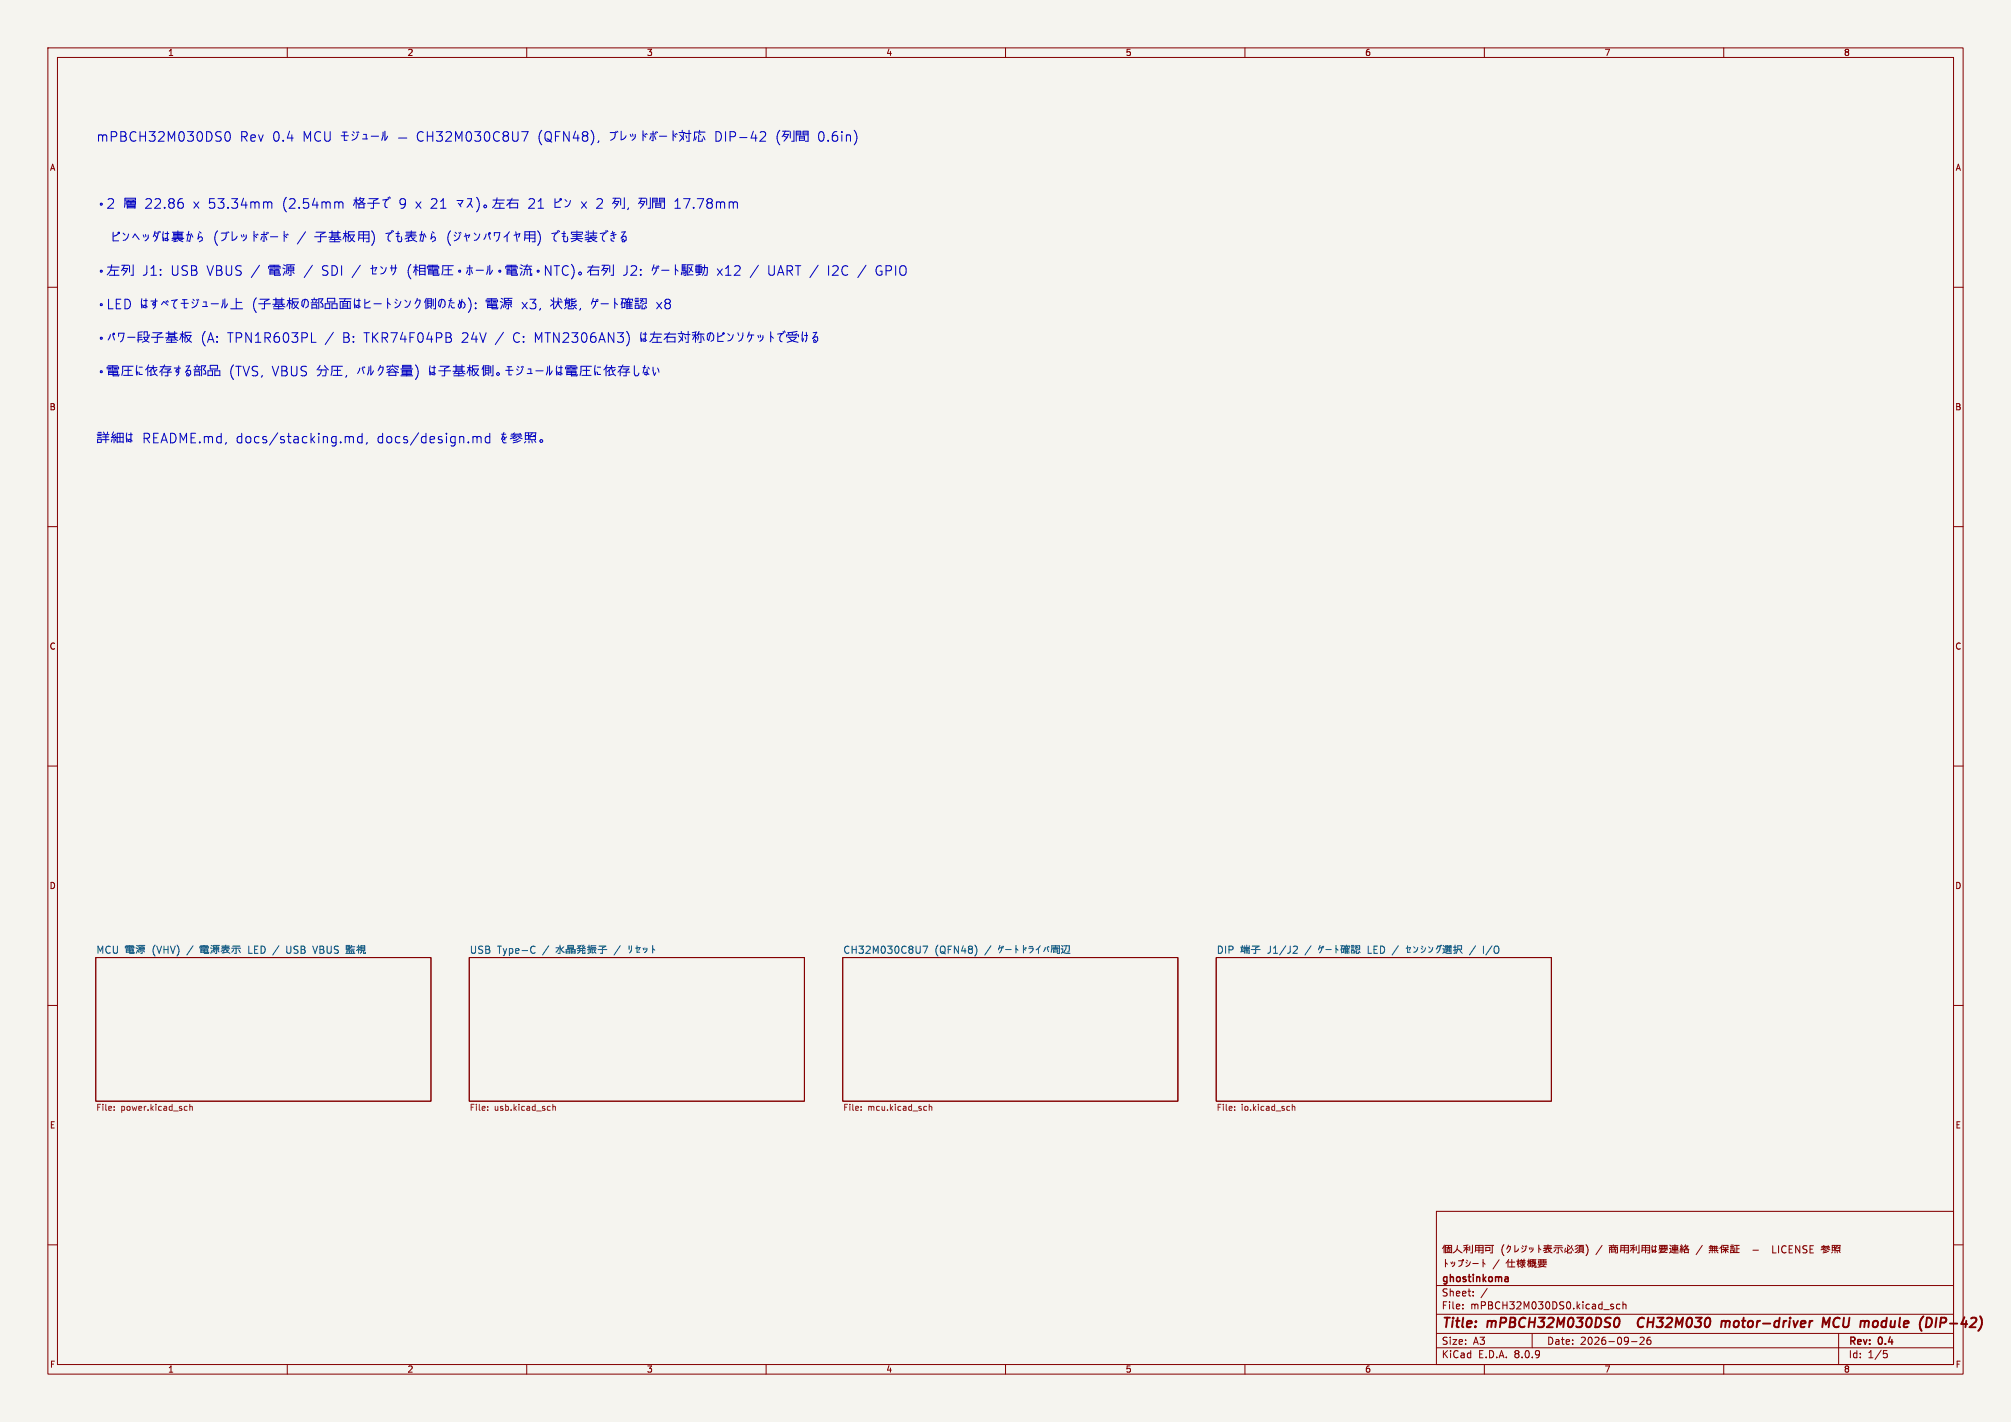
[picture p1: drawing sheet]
<svg xmlns="http://www.w3.org/2000/svg" width="420mm" height="297mm" viewBox="0 0 420 297" stroke-linecap="round" stroke-linejoin="round" font-family="sans-serif">
<path d="M0 0h420v297h-420z" fill="#f5f4ef" stroke="#f5f4ef" stroke-width=".21"/>
<g fill="none" stroke="#840000" stroke-width=".21">
<path d="M10 10h400v277h-400zM12 12h396v273h-396zM60 10v2M110 10v2M160 10v2M210 10v2M260 10v2M310 10v2M360 10v2M10 60h2M408 60h2M10 110h2"/>
<path d="M408 110h2M10 160h2M408 160h2M10 210h2M20 200h70v30h-70zM98 200h70v30h-70zM176 200h70v30h-70zM254 200h70v30h-70zM408 210h2M300 253h108v32h-108zM314.1 260a1.72 1.72 0 0 0 0 2.3M323.3 260l-.1 .8-.9 .5"/>
<path d="M331.2 260a1.72 1.72 0 0 1 0 2.3M336.9 260v.3M349.8 260v1.5M351.2 260l-.2 .4M352 260l-.4 .5M10 260h2M300 278.5h108M300 274.5h108M300 268.5h108M301.6 260.3v1.4M301.7 260l-.5 .8M301.9 261.7v-1.6h1.3v1.6"/>
<path d="M301.9 261.6h1.3M302.1 260.5h.8M302.2 260.8h.6v.5h-.6zM302.5 260.3v.5M304.3 260.9l-.3 .4-.6 .4M304.3 260.9l1.1 .8M304.4 260.1l-.1 .8M305.5 273.2v.2M305.5 272.5v.1M305.7 260.6h1M306.2 260.6l-.5 .7M306.3 260.1v1.6"/>
<path d="M306.3 260.8l.4 .3M306.6 260l-.9 .2M306.9 260.3v.9M307.5 260v1.7h-.3M307.7 270.5v.2M307.7 269.8v.1M308.1 261.5l.1-1.4h1.5v1.6h-.4M308.2 260.6h1.5M308.2 261.1h1.5M308.9 260.1v1.6M310.1 260.1h1.8M310.3 261.2h.9v-.7h-.9v.8"/>
<path d="M310.6 269.1l-1.3 1.9M311.7 260.1v1.6h-.5M315 260l-.3 .9M315 260.3h.4v.3l-.2 .6-.4 .4M316.4 260.1v1.4l.5-.2 .3-.5M317.8 260.6l.2 .2M317.9 260.2l.3 .2M318.5 260.3l.2 .1M318.7 260.5a1.14 1.14 0 0 1-.9 1M318.7 260.2l.2 .1M319.4 260.6l.1 .4M319.7 260.5l.1 .4"/>
<path d="M320 278.5v3M320.2 260.6a.77 .77 0 0 1-.5 .9M321.4 260v1.6M321.4 260.7l.4 .3M322.4 260.8h1.7M322.4 260.2h1.6M322.5 260.5h1.4M322.9 261v.6M323.2 260.7l.2 .5 .8 .5M323.4 261.5l-.9 .1M323.9 261l-.4 .2M324.5 260.6h1.9"/>
<path d="M324.7 260.2h1.5M324.9 260.9l-.4 .6M325.4 260.6v1.1h-.3M325.9 261l.4 .5M326.9 260.7l-.1 .6M327.4 260.5v1.2h.7M327.4 260l.4 .4M328.2 261.3v.4M328.3 260.7l.3 .6M328.3 260.1l-.1 .4-.8 .8-.7 .2M329.4 260l-.5 .3M329.5 260.5l-.2 .3-.4 .1"/>
<path d="M329.6 261.1l-.4 .4-.3 .1M329.7 260.1h1M329.8 260.4h.9v.9h-.9zM329.8 260.7h.9M329.8 261h.9M330 261.5l-.5 .2M330.2 260.1l-.1 .3M330.4 261.5l.4 .2M336 260.2h1.9M336.2 261.7v-1.2h1.6v1.2M336.4 260.2l.3 .3-.1 .3-.3 .2M336.6 261.5h.7"/>
<path d="M336.6 272.9l.3 .1 .1 .2-.2 .2h-.3M336.6 272.4l.3 .1M337.1 260.5l.1 .4h.4M337.4 261.7h.3M337.4 261.5v-.5h-.8v.6M337.4 260.2l-.2 .3M338.3 272.5l-.4-.1-.3 .3 .1 .6h.6M338.4 261.5l.1-1.4h1.6v1.6h-.4M338.5 260.6h1.6M338.5 261.1h1.6M338.9 272.5l.3-.1 .3 .1 .1 .9M338.9 271.9v1.5"/>
<path d="M339.2 260.1v1.6M340.5 260.6h1M341 260.6l-.6 .7M341.1 260.1v1.6M341.1 260.8l.3 .3M341.4 260l-1 .2M341.7 260.3v.9M342.3 260v1.7h-.4M342.5 279.4l.6-.1 .3 .4-1 1.1h1M342.9 261.5v-1.4h1.6v1.6h-.4M342.9 260.6h1.6M342.9 261.1h1.6"/>
<path d="M343.7 260.1v1.6M344.7 279.3l-.5 .1a1.01 1.01 0 0 0 0 1.4l.5-.2 .1-.5-.3-.2h-.4l-.2 .2M345.1 260.1v1.4l.1-.5M345.4 260.4h.5M345.7 260.1v1.4h-.3v-.3l.2-.1 .3 .3M346.4 261h1.9M346.5 260.1h1.7M346.6 260.4h1.6v.4h-1.6zM347.1 260.1v.7M347.2 260.9l-.5 .5 1.5 .2M347.7 260.1v.7M347.9 261l-.6 .5-.9 .2"/>
<path d="M348.7 260.8h.2v.6l-.2 .3M348.7 260l.3 .3M348.9 261.5l.7 .2h.9M349.2 260.2h1.2M349.2 261.3h1.3M349.3 260.5h1.1v.5h-1.1zM349.3 260.7h1.1M350.9 260.9h.6M350.9 260.3l.3 .2M350.9 261v.5M351.2 260.8v.9M351.4 260.2l-.5 .7"/>
<path d="M351.4 260.6l.1 .4M351.4 261l.1 .4M351.8 261.6h.8M351.8 261.7v-.7h.8v.7M351.9 260.3l.5 .5 .3 .2M351.9 260.3h.7M352.4 260.3l-.2 .4-.5 .3M356.9 261.2h1.9M356.9 260.7h1.9M357.2 261.5l-.3 .2M357.3 260.3h1.4M357.3 260.2v1"/>
<path d="M357.4 260.1l-.5 .4M357.6 261.4v.3M357.7 260.3v.9M358.1 260.3v.9M358.1 261.4l.1 .3M358.4 260.3v.9M358.5 261.4l.3 .3M359.5 260.3v1.4M359.7 260l-.5 .8M359.7 261h1.2M359.9 260.1h1v.5h-1zM360.4 260.6v1.1"/>
<path d="M360.4 261l-.6 .5M360.4 261.1l.5 .4M361.4 260.3h.7M361.4 261.6h.6v-.5h-.6v.6M361.4 260.8h.6M361.4 260.6h.6M361.5 260h.5M362.1 261.6h1.1M362.2 260.1h1M362.3 260.6v1M362.7 260.8h.5M362.7 260.1v1.5"/>
<path d="M366.1 261.1h1.1M370.2 260.2v1.5h.7M380.4 260.6h1.7M380.4 260.3h1.5M380.9 260.1l-.2 .2M381.1 260.5l-.4 .4-.4 .1M381.2 261.3h-.4M381.3 260.8l-.5 .2M381.4 261.5l-.7 .2M384 278.5v6.5M408 260h2M60 285v2"/>
<path d="M110 285v2M160 285v2M210 285v2M260 285v2M300 281.5h108M310 285v2M340.7 280.2h1.2M360 285v2M393.4 282.1h.7M393.5 282.7h.4l.3 .2-.2 .6-.5 .1"/>
</g>
<path d="M337.5 275.3l.4-.1a1.25 1.25 0 0 1-.3 2M343 275.2a1.07 1.07 0 0 0-.9 .8 1.07 1.07 0 0 0 .5 1.2l.5-.1M359.6 276.1l.6-.2 .2 .3M359.6 275.9l-.2 1.3M360.4 276.2l-.1 1M361.2 276a.5 .5 0 0 0-.8 .2M380.6 277.2l.2-2 .5 1.4 .9-1.4-.3 2M383.2 275.5l-.3 .8 .3 .8M391.3 277.1h.6M391.9 275.9l-.6 .2M401.7 274.9l-.1 .1M404.4 275.2l-.2 2" fill="none" stroke="#840000" stroke-width=".4"/>
<path d="M314.5 266.7h.3l.2 .2v.8M315 267.6l-.5 .1M315 267l-.5 .1" fill="none" stroke="#840000" stroke-width=".3"/>
<path d="M59.9 197.6v1.2l.1 .2M65.3 197.6l.5 1.5M111.1 197.7l.4-.1 .2 .2M111.7 199l-.2 .1-.4-.1M192.7 197.6h1l-.6 1.5M203.8 197.7l.2 .7-.2 1M270.3 197.6l.5 .1 .2 .3-1 1.1h1M294.6 197.9l-.9 .1" fill="none" stroke="#006464" stroke-width=".21"/>
<g fill="none" stroke="#725600" stroke-width=".21">
<path d="M23.8 231.8v.1M23.8 231.1v.2M38.7 231.1h.4M39.1 231.9h-.4M39.6 231.2l.5-.1 .1 .8M39.6 230.7v1.2M101.8 231.8v.1M101.8 231.1v.2M115.5 231.2l.4-.1 .1 .8M115.5 230.7v1.2M179.8 231.8v.1M179.8 231.1v.2"/>
<path d="M193.4 231.1h.1M193.5 231.9h-.1M194.1 231.2l.4-.1 .1 .8M194.1 230.7v1.2M257.8 231.8v.1M257.8 231.1v.2M269.9 231.2l.5-.1v.8M269.9 230.7v1.2"/>
</g>
<g fill="none" stroke="#0000c2" stroke-width=".21">
<path d="M47.2 27.6l.4-.1a1.25 1.25 0 0 1 0 2h-.2a1.33 1.33 0 0 1-.2-1.9zM89.2 28.4h1.2M90.4 27.5v2M91.1 27.5h1.3l-.7 .8a.54 .54 0 0 1 .7 .3v.5l-.2 .3-.8 .1-.3-.2M93.1 27.7l.3-.2 .7 .1a.54 .54 0 0 1 .1 .8l-1.1 1.1h1.2M95.1 29.5v-2l.7 1.4 .7-1.4v2M97.6 27.6l.4-.1a1.25 1.25 0 0 1 0 2h-.2a1.33 1.33 0 0 1-.2-1.9zM99.1 27.5h1.3l-.7 .8a.54 .54 0 0 1 .7 .3v.5l-.2 .3-.8 .1-.3-.2M101.4 27.6l.4-.1a1.25 1.25 0 0 1 0 2h-.2a1.33 1.33 0 0 1-.2-1.9zM104.3 27.7a.8 .8 0 0 0-1 0 .8 .8 0 0 0-.2 .9 .75 .75 0 0 0 .3 .8 .75 .75 0 0 0 .9-.1M105.4 28.4l-.3-.4 .3-.5 .6 .1 .2 .3-.4 .5M105.4 28.4l-.3 .3v.6l.3 .2 .6-.1 .2-.3v-.4l-.4-.3"/>
<path d="M105.4 28.4h.4M107.1 27.5v1.6l.3 .4 .6-.1 .2-.3v-1.6M109 27.5h1.3l-.9 2M125.1 29.4l-.2 .4M159.7 27.6a.54 .54 0 0 1 .1 .8l-1.1 1.1h1.2M162.9 27.2a2.29 2.29 0 0 0 0 3.1M163.4 27.4h1.5M163.6 28.4l.8 .3M163.7 28.1h1l-.4 .7-.6 .7M164 27.4l-.7 1.1M165.1 27.5v1.3M165.8 27.3v2.2h-.5"/>
<path d="M166.3 28.2h.9v-.8h-.9v2.1M166.3 27.8h.9M167 28.8h1M167 29.3h1M167.7 27.8h1.1M168 29.2v-.8h-1v1M168.8 28.2h-1.1v-.8h1.1v2.1h-.6M171.2 27.6l.4-.1a1.25 1.25 0 0 1 0 2h-.2a1.33 1.33 0 0 1-.2-1.9zM173 29.3v.2M174.8 27.5a.79 .79 0 0 0-1 .9v.7l.2 .3 .6 .1 .3-.2 .1-.7-.2-.2-.6-.1-.4 .3M175.8 27.5v.2M175.8 28.2v1.3"/>
<path d="M176.8 28.4a.5 .5 0 0 1 .8 0v1.1M176.8 28.2v1.3M178.4 27.2a2.29 2.29 0 0 1 0 3.1M21.1 42.4l.2 .1-.1 .3-.2-.1zM21.1 56.4l.2 .1-.1 .3-.2-.1zM22.5 55.8h2.4M22.6 41.7l.3-.2 .6 .1a.54 .54 0 0 1 .1 .8l-1.1 1.1h1.2M22.9 57.5h2M23.1 56.4h1.6M23.3 55.3l-.2 1.1-.7 1M23.9 56.4v1.1M25.4 55.4h1.5"/>
<path d="M25.6 56.4l.8 .3M25.7 56.1h1l-.4 .7-.6 .7M26 55.4l-.7 1.1M27.1 55.5v1.3M27.8 55.3v2.2h-.5M37.7 41.5h.4M37.9 42.3l.4 .3v.5l-.4 .4M55.8 42.3l.1 .1M55.9 42.4v1.1M55.9 42.4l.3-.2 .5 .1 .1 1.2M56.5 49.4h1.5M59.3 48.3v2.1"/>
<path d="M59.3 49.2l.6 .4M59.7 49l.2 .2M60 48.9l.2 .2M65.7 49.4h2.5M66 48.5h1.9l-.9 .5v1.5h-.6M68.7 49.5h2.4M68.8 48.6h2.3M68.9 50.5h2.1M69.2 50h1.4M69.3 48.2v1.3l-.4 .6M69.3 48.9h1.3M69.3 49.3h1.3"/>
<path d="M69.9 49.7v.8M70.6 48.2v1.3l.2 .4 .4 .2M70.7 42.3l.1 .1M70.8 42.4l.3-.2 .4 .1 .1 1.2M70.8 42.4v1.1M71.7 48.8h.9M72.1 48.9l-.5 1M72.2 48.2v2.3M72.2 49.2l.4 .3M72.8 49.1h1.2l-.8 1.2-.3 .2M73 49.1l.3 .8 .8 .6M74 48.4h-1.2l-.1 1.9"/>
<path d="M74.9 50.2l.1-1.8h2.1v2.1h-.6M75 49.1h2.1M75 49.7h2.1M75.9 48.4v2.1M77.6 48.2a2.29 2.29 0 0 1 0 3.1M89.2 55.7h2.4v.4M89.4 55.4h2M89.5 56.8h1.9M89.5 56.5h1.9v.7h-1.9M90.7 56h.6M90.7 56.3h.7M91.7 57.2l-.1 .3h-1.1"/>
<path d="M92.7 57.4h1.9M92.9 56.4h1.4M93.6 55.7v1.7M94.7 55.5h-2.2v1.1l-.2 .8M95.4 41.9h1.3l-.6 .8M95.7 42.4l.6 .8M95.9 56.4l.3 .1-.1 .3-.3-.1zM97.5 56h1.2M97.6 41.5h.9a2.83 2.83 0 0 1-1 1.8M97.7 56.4l-.3 .7M98.1 55.4v2l-.3-.1M98.2 42.5l.5 .8"/>
<path d="M98.4 56.4l.3 .7M99.4 56.4h1.6M99.5 41.2a2.29 2.29 0 0 1 0 3.1M100.2 48.9l-.4 .9M101.2 42.8l.4 .2-.2 .4-.3-.2zM101.5 48.9l-.4 1.1M101.9 55.6v.8l-.3 .9M102 48.9l.4 1.1M102.1 48.7l.2-.1 .1 .2-.2 .1zM102.3 55.4v1.9l.6-.9M103 41.8h2.3M103.2 49.3v-.7h1.2a1.81 1.81 0 0 1-.8 1.8"/>
<path d="M103.3 43.5h2M103.6 42.4h1.5M103.8 41.3l-.2 1.1-.7 1M104.3 56.4l.3 .1-.1 .3-.3-.1zM104.4 42.4v1.1M105.6 56.1v-.4h2.4v.4M105.8 55.4h2M105.8 56.3h.7M105.9 49.1v1.4M105.9 49.1l-.7 .4M105.9 56.8h1.9M105.9 56h.6"/>
<path d="M105.9 57.2h1.9v-.7h-1.9v.8M105.9 41.8h2.4M106.4 48.4l-.5 .7M106.5 43.4h1.6M106.5 42.4v1.1M106.5 42.3l-.7 .6M106.8 55.4v1M106.9 56.5v1h1.1l.1-.3M107 41.4l-.6 1h1.7v1.1M107.1 56h.6M107.1 56.3h.7M107.3 49.2l1.3-.4-.3 .7"/>
<path d="M107.7 48.4l.3 2M108.6 56l.5 .2M108.8 55.3l.3 .2M109.1 56.6l-.4 .9M109.3 55.6h1.8M109.4 56.3h1.5M109.5 50.2l.1-1.8h2.1v2.1h-.6M109.6 49.1h2.1M109.6 49.7h2.1M109.6 56.5l-.2 .8-.2 .2M110.1 56.4v1M110.1 55.2l-.4 1"/>
<path d="M110.5 55.9l.5 .5M110.6 48.4v2.1M110.8 56.4v1.1M111.1 57.1v.4h-.4M112.3 48.2a2.29 2.29 0 0 1 0 3.1M112.3 56.4l.3 .1-.1 .3-.3-.1zM115.1 55.5v2l-1.2-2v2M115.7 55.5h1.2M115.9 41.5v1.8h1.2M116.3 55.5v2M117 41.9l-1 .5M117.1 41.5l.1 .1-.1 .2-.1-.1z"/>
<path d="M118 41.7l.4 .4M118.7 55.7a.8 .8 0 0 0-1 0 .8 .8 0 0 0-.3 .9 .75 .75 0 0 0 .4 .8 .75 .75 0 0 0 .9-.1M119.1 41.9a1.32 1.32 0 0 1-1.1 1.3M119.3 55.2a2.29 2.29 0 0 1 0 3.1M121.1 56.8l.3 .2-.2 .4-.3-.2zM122.8 55.8h2.3M123.3 57.4h1.7M123.3 56.4v1.1M123.3 56.3l-.6 .6M123.8 55.4l-.6 1h1.8v1.1M124.7 41.7l.3-.2 .6 .1a.54 .54 0 0 1 .1 .8l-1.1 1.1h1.2M125.7 55.4h1.4"/>
<path d="M125.9 56.4l.8 .3M126 56.1h1l-.4 .7-.6 .7M126.3 55.4l-.7 1.1M127.3 55.5v1.3M128 41.4h1.4M128.1 55.3v2.2h-.5M128.2 42.4l.8 .3M128.3 42.1h.9l-.3 .7-.6 .7M128.6 41.4l-.7 1.1M129.6 41.5v1.3M130.4 41.3v2.2h-.5M131.2 43.4l-.1 .4"/>
<path d="M133.4 41.4h1.5M133.6 42.4l.8 .3M133.7 42.1h1l-.4 .7-.6 .7M134 41.4l-.7 1.1M135.1 41.5v1.3M135.8 41.3v2.2h-.5M136.3 42.2h.9v-.8h-.9v2.1M136.3 41.8h.9M137 42.8h1M137 43.3h1M137.7 41.8h1.1M138 43.2v-.8h-1v1"/>
<path d="M138.8 42.2h-1.1v-.8h1.1v2.1h-.6M141 43.5h1.1M141 42.1l.5-.6v2M142.8 41.5h1.3l-.9 2M144.9 43.3v.2M145.6 41.5h1.4l-.9 2M148 42.4l-.4-.4 .4-.5 .6 .1 .2 .3-.4 .5M148 42.4l-.4 .3 .1 .6 .3 .2 .6-.1 .2-.3v-.4l-.4-.3M148 42.4h.4M149.6 42.4a.5 .5 0 0 1 .9 0M149.6 42.2v1.3M150.5 42.4l.3-.2 .4 .1 .1 1.2"/>
<path d="M150.5 42.4v1.1M152.3 42.4a.5 .5 0 0 1 .8 0M152.3 42.2v1.3M153.1 42.4l.3-.2 .5 .1 .1 1.2M153.1 42.4v1.1M21.1 63.4l.2 .1-.1 .3-.2-.1zM22.7 62.5v2h.9M24.3 63.4h.7M25.2 62.5h-.9v2h.9M26.1 62.5a1.01 1.01 0 0 1 1.2 1 1.01 1.01 0 0 1-1.2 1zM29.6 62.4v1.9l.1-.7M30 62.8h.8"/>
<path d="M30.5 62.4v1.9l-.5-.1v-.4l.3-.1 .5 .4M31.5 62.9h1.4M32.4 63.4l-.3-.2-.2 .4 .3 .1 .2-.2M32.5 62.4v1.3l-.1 .4-.4 .4M33.7 63.6l.5-.6 .9 .7M34.7 62.9l.2 .3M35 62.8l.1 .3M36.9 62.7a.96 .96 0 0 0-.6 .8 .96 .96 0 0 0 .5 .9M37.1 62.6l-1.3 .2M37.8 63.4h1.5M38.1 62.6h1M38.5 62.6v1.7h.6"/>
<path d="M40.1 63.1l.3 .3M40.3 62.5l.3 .3M41.1 62.6l.1 .2M41.3 63a1.52 1.52 0 0 1-1.2 1.3M41.3 62.5l.2 .2M42.3 64h1M42.5 63.1h.6v.9M44.1 63.4h1.5M46.6 62.6v.8l-.3 .9M47 62.4v1.9l.5-.9M48.2 64.5h2.5M49.3 63.2h1.2"/>
<path d="M49.3 62.3v2.2M53.5 62.2a2.29 2.29 0 0 0 0 3.1M54 63.4h2.5M54.3 62.5h1.9l-1 .5v1.5h-.5M54.8 78.4l-.2 .4M56.9 76.5l.6 2 .7-2M57 63.5h2.4M57.1 62.6h2.2M57.1 64.5h2.1M57.5 64h1.4M57.6 62.9h1.3M57.6 63.3h1.3"/>
<path d="M57.6 62.2v1.3l-.5 .6M58.2 63.7v.8M58.9 62.2v1.3l.2 .4 .4 .2M58.9 76.5h.6l.3 .2 .1 .4-.4 .3a.53 .53 0 0 1 .5 .5 .53 .53 0 0 1-.4 .6h-.7zM58.9 77.4h.6M60 62.8h.9M60.4 62.9l-.5 1M60.5 62.2v2.3M60.5 63.2l.4 .3M60.9 76.5v1.6l.3 .4 .6-.1 .2-.3v-1.6M61.1 63.1h1.2l-.8 1.2-.4 .2M61.2 63.1l.4 .8 .8 .6"/>
<path d="M62.3 62.4h-1.2l-.1 1.9M63.7 62.6l-.4 1.5-.2-.3v-.7l.1-.4 .5-.2 .4 .1a1.05 1.05 0 0 1-.3 1.7M64 76.6l-.8-.1-.2 .2v.6l.8 .3 .2 .5-.4 .4-.7-.1M65 63.3h1.4M65.1 62.6h1.2M65.1 71.5h.9M65.1 64.3h1M65.1 64.5v-.9h1l.1 .9M65.2 62.8l.1 .3M65.6 62.2v.4M66.1 62.7l-.2 .5M66.5 77.3h1.6l-.1 1.2"/>
<path d="M66.9 76.3l-.7 1M67 64.1h.4l-.1-.7-.3-.2 .4-.8h-.8v2.1M67.1 77.3l-.1 .7-.7 .5M67.3 78.5h.6M67.8 76.3l.8 1M67.9 64.5v-1.1h1v1.1M67.9 64.4h1M68.4 62.3h1.5v.8h-1.5zM69.3 64.5v-1.1h1.1v1.1M69.3 64.4h1.1M69.5 78.4h1.9M69.6 69.4l-1.7 2.6"/>
<path d="M69.7 77.4h1.4M70.5 76.7v1.7M70.9 62.4h2.4M71.1 64.4h2M71.1 64.5v-1.5h2v1.5M71.5 76.5h-2.2v1.1l-.2 .8M71.6 63v1.4M71.6 63.4h1M71.6 63.9h1M72.1 62.4l-.2 .5M72.4 78.4l-.2 .4M72.6 63v1.4"/>
<path d="M74.1 62.4v1.9l.1-.7M74.5 62.8h.7M75 62.4v1.9l-.5-.1v-.4l.3-.1 .4 .4M75.1 76.9l-.4 1.1M75.6 76.9l.4 1.1M75.7 76.7l.2 .2M76 76.6l.2 .2M76.2 62.5v1.8h1.1M77.1 76.6v.8l-.3 .9M77.2 62.9l-.9 .5M77.4 76.4v1.9l.6-.9M78.1 63.4h1.5"/>
<path d="M79.4 76.3l-.4 1.1M79.4 76.7h.6v.4a1.92 1.92 0 0 1-.9 1.3M80.9 76.8v-.3h2.2v.3M81 62.3v2.1M81 63.2l.5 .4M81.2 78.4h1.5M81.2 77.6v.9M81.2 77.7h1.5v.8M81.5 76.8l-.3 .4-.3 .1M81.9 77.1l-1.1 .7M82 76.2v.3M82 77.1l.5 .4 .7 .3"/>
<path d="M82.4 76.8l.7 .5M82.5 63.1l.3 .3M82.7 62.5l.3 .3M83.7 63a1.52 1.52 0 0 1-1.2 1.3M83.7 78.5h2.5M83.7 77.1h2.5M83.9 78.2h2.1M84 77.4h1.9v.5h-1.9zM84 77.6h1.9M84.1 76.6h1.7M84.1 76.3h1.7v.6h-1.7zM84.6 62.7l.4 .4"/>
<path d="M85 77.4v1.1M85.7 62.9a1.32 1.32 0 0 1-1.1 1.3M86.8 76.2a2.29 2.29 0 0 1 0 3.1M87.1 62.7h.6v.4a1.92 1.92 0 0 1-.8 1.3M87.1 62.3l-.4 1.1M89 62.7v1.8M89.1 62.3l-.4 .9M89.3 62.9h.8M89.3 63.4h.8M89.3 62.4h.8v1.5h-.8zM89.5 64.1l-.4 .3M89.8 76.4v1.9l.1-.7"/>
<path d="M89.9 64.1l.2 .3M90.2 76.8h.8M90.5 62.5v1.4M90.7 76.4v1.9l-.5-.1v-.4l.3-.1 .5 .4M91 62.3v2.2h-.4M91.6 77.4h2.5M91.9 76.5h1.9l-.9 .5v1.5h-.6M92.3 62.6l-.4 1.5-.3-.3v-.7l.2-.4 .5-.2 .4 .1a1.05 1.05 0 0 1-.3 1.7M93.7 62.8h.7M93.8 70.4a.53 .53 0 0 1 .5 .5 .53 .53 0 0 1-.4 .6M94 69.6l.2 .3-.2 .5M94.2 63.7l.3 .6h.5"/>
<path d="M94.2 62.3l-.5 2M94.3 63.3h.6M94.6 77.5h2.5M94.7 76.6h2.3M94.8 78.5h2.1M95.1 78h1.4M95.2 77.3h1.3M95.2 76.9h1.3M95.2 76.2v1.3l-.4 .6M95.8 77.7v.8M95.9 62.7l.4 1.5M96.5 62.5l-.2 1.5-.3 .4-.3-.4v-.4l.4-.4 .4-.2 .4 .2 .2 .4v.5l-.4 .3"/>
<path d="M96.5 76.2v1.3l.2 .4 .4 .2M97.6 76.8h.9M97.8 62.2a2.29 2.29 0 0 1 0 3.1M98 76.9l-.5 1M98.1 76.2v2.3M98.1 77.2l.4 .3M98.7 77.1h1.2l-.8 1.2-.3 .2M98.9 77.1l.3 .8 .8 .6M99.3 64.3v.2M99.3 63.3v.1M99.9 76.4h-1.2l-.1 1.9M101 76.7v1.8"/>
<path d="M101.1 76.3l-.4 .9M101.3 77.4h.8M101.3 76.9h.8M101.3 76.4h.8v1.5h-.8zM101.5 78.1l-.4 .3M101.9 78.1l.2 .3M102.5 76.5v1.4M103 76.3v2.2h-.4M103.9 77.8l.4 .2-.2 .4-.4-.2zM105.6 77.4h1.5M105.9 76.6h1M106.3 76.6v1.7h.6"/>
<path d="M107.9 77.1l.3 .3M108.1 76.5l.3 .3M108.9 76.6l.2 .2M109.1 77a1.52 1.52 0 0 1-1.2 1.3M109.1 76.5l.2 .2M110.1 78h1M110.3 77.1h.6v.9M111.9 77.4h1.5M114.4 76.6v.8l-.3 .9M114.8 76.4v1.9l.5-.9M115.1 62.6l.3 .4M115.6 62.2v2.3"/>
<path d="M115.6 63.4l-.6 .5M115.8 63.1h1.6M116.3 76.4v1.9l.1-.7M116.6 62.2v.9M116.6 63.1l-.4 .9-.4 .5M116.6 63.1l.3 .9 .4 .5M116.7 76.8h.7M117 62.4l.2 .3M117.1 76.4v1.9l-.4-.1v-.4l.3-.1 .4 .4M117.9 62.7h1.2M118.1 63.4h.9M118.1 63.8v-.9h.9v.9"/>
<path d="M118.1 63.2h.9M118.1 77.1v-.4h2.4v.4M118.3 64.1l-.4 .4M118.3 77.3h.7M118.3 76.4h2M118.4 62.2l-.2 .5M118.4 78.2h1.9v-.7h-1.9v.8M118.4 77.8h1.9M118.4 77h.6M118.7 64v.5h1l.1-.2M118.7 63.8l.6 .3M118.8 62.4l.3 .3"/>
<path d="M119.2 76.4v1M119.3 77.5v1h1.2l.1-.3M119.4 62.3v.6M119.4 63.2v.6M119.5 77.3h.8M119.5 77h.7M119.9 64l.5 .5M120.1 62.4l-.8 .2M120.1 63.3l-.8 .1M120.3 63.5v.3h-1M120.3 62.7v.3h-1M121.2 64.4l-.1 .4"/>
<path d="M121.5 78.4h1.9M121.7 77.4h1.4M122.5 76.7v1.7M123.5 76.5h-2.2v1.1l-.2 .8M124.3 76.3v2l.2-.7M124.8 76.7h.6M124.8 77.7l.1 .5h.5M126.6 76.7v1.8M126.8 76.2l-.3 .7-.4 .4M126.8 76.8h1.7M127.2 77.3v1.1M127.7 76.3v.5"/>
<path d="M127.7 76.8l-.8 .8M127.7 76.8l.4 1.3 .5 .4M127.9 78.2l-.8 .2M128.5 77.2l-.6 .3M129.1 76.6h2.3M129.5 77.2v1.3M129.8 77.7h1.7M130.1 77.1h1.2l-.5 .3v1.1h-.6M130.1 76.2l-.5 1-.5 .5M131 69.3a2.35 2.35 0 0 1 0 2.9M132.5 76.4l.1 1.9 .2 .2h.3l.2-.2 .1-.4M134.3 76.8h.6"/>
<path d="M134.7 76.3l-.4 1.6M135.1 77.1v1.1h-.4v-.4l.3-.1 .5 .5M135.3 76.7l.3 .4M136.4 76.7v.7l.3 1 .3-.6M137.3 76.9l.3 .8M72.1 91.4a.5 .5 0 0 1 .9 0M73 91.4l.2-.2 .5 .1 .1 1.2M73 91.4v1.1M75.6 91.3l-.5-.1-.4 .3v.6l.2 .3h.7M75.6 90.5v2M76.7 92.4l-.2 .4M98.9 91.3l.4-.1 .3 .2"/>
<path d="M99.6 91.4l.3-.2 .5 .1 .1 1.2M99.6 91.4v1.1M102.3 90.5v2M102.3 91.3l-.6-.1-.4 .3v.6l.2 .3h.8M104.8 90.7h.8M105.2 90.3l-.4 1.4 .3-.5 .2 .2 .1 .5M105.8 91.3l-.8 .6v.3l.2 .3h.5M106.7 91.1h2.3M106.8 90.7h2M107.4 90.4l-.3 .3M107.6 90.9l-.5 .5-.5 .2M107.9 91.4l-.7 .2"/>
<path d="M108.2 91.1l.4 .3 .5 .2M108.3 91.6l-.5 .3-.6 .1M108.6 90.5l.3 .4M108.7 92l-1.6 .5M109.7 91h.7M109.7 91.7h.7v-1.3h-.7v1.4M109.8 92.2l-.3 .3M110.5 92.1v.4M110.6 90.4h1.3l-.1 .6h-.4M110.7 91.2h1.1v.6h-1.1zM111.1 92v.5M111.1 90.4l-.2 .5-.3 .1"/>
<path d="M111.6 92l.3 .4M113 91.8l.3 .2-.2 .4-.3-.2z"/>
</g>
<g font-size="2.8" fill="#0000c2">
<text x="20" y="29.8">mPBCH32M030DS0</text>
<text x="50" y="29.8">Rev 0.4</text>
<text x="63.1" y="29.8">MCU þÿ0â0¸0å0ü0ë</text>
<text x="112.4" y="29.8">(QFN48),</text>
<text x="127.3" y="29.8">þÿ0Ö0ì0Ã0É0Ü0ü0É[þ_Ü</text>
<text x="149.5" y="29.8">DIP-42</text>
<text x="25.6" y="43.7">þÿ\d22.86</text>
<text x="40.3" y="43.7">x 53.34mm</text>
<text x="59" y="43.7">(2.54mm</text>
<text x="73.9" y="43.7">þÿh&lt;[P0g x 21</text>
<text x="83.4" y="43.7">9</text>
<text x="110.6" y="43.7">21</text>
<text x="121.8" y="43.7">x</text>
<text x="23.2" y="50.8">þÿ0Ô0ó0Ø0Ã0À0oˆÏ0K0‰</text>
<text x="62" y="50.8">/</text>
<text x="80.4" y="50.8">þÿ0g0‚ˆh0K0‰</text>
<text x="115.2" y="50.8">þÿ0g0‚[ŸˆÅ0g0M0‹</text>
<text x="29.6" y="57.8">J1:</text>
<text x="35.5" y="57.8">USB VBUS /</text>
<text x="56.1" y="57.8">þÿ–ûn•/</text>
<text x="67.3" y="57.8">SDI /</text>
<text x="77.4" y="57.8">þÿ0»0ó0µ</text>
<text x="130.4" y="57.8">J2:</text>
<text x="136.4" y="57.8">þÿ0²0ü0È™ÆRÕ/</text>
<text x="150.2" y="57.8">x12</text>
<text x="160.9" y="57.8">UART /</text>
<text x="173.4" y="57.8">I2C</text>
<text x="179.9" y="57.8">/</text>
<text x="183.6" y="57.8">GPIO</text>
<text x="101.4" y="64.8">þÿ–ûn•x3,</text>
<text x="123.4" y="64.8">þÿ0²0ü0ÈxºŠ•</text>
<text x="137.2" y="64.8">x8</text>
<text x="20" y="71.7">þÿ0û0Ñ0ï0ükµ[PWúg•TPN1R603PL</text>
<text x="41.8" y="71.7">(A:</text>
<text x="71.5" y="71.7">B: TKR74F04PB</text>
<text x="96.4" y="71.7">24V</text>
<text x="103.5" y="71.7">/</text>
<text x="107.2" y="71.7">C: MTN2306AN3)</text>
<text x="133.9" y="71.7">þÿ0o]æSó[þyð0n0Ô0ó0½0±0Ã0È0gS×0Q0‹</text>
<text x="20" y="78.7">þÿ0û–ûW'0kO•[X0Y0‹•èTÁ</text>
<text x="20" y="92.8">þÿŠs}00o</text>
<text x="29.6" y="92.8">README.md,</text>
<text x="49.2" y="92.8">docs/stacking.md,</text>
<text x="78.6" y="92.8">docs/design.md</text>
</g>
<g font-size="2.8" fill="#840000">
<text x="301" y="277.9">Title:</text>
<text x="310.6" y="277.9">mPBCH32M030DS0</text>
<text x="343.7" y="277.9">CH32M030</text>
<text x="361.9" y="277.9">motor-driver</text>
<text x="383.8" y="277.9">MCU</text>
<text x="392.6" y="277.9">module</text>
<text x="405.7" y="277.9">(DIP-42)</text>
</g>
<g font-size="2.1" fill="#006464">
<text x="20" y="199.3">MCU þÿ–ûn•(VHV)</text>
<text x="39.3" y="199.3">/</text>
<text x="42.1" y="199.3">þÿ–ûn•ˆhy:LED /</text>
<text x="60.5" y="199.3">USB</text>
<text x="66.3" y="199.3">VBUS þÿvã‰–</text>
<text x="98" y="199.3">USB</text>
<text x="103.8" y="199.3">Type-C</text>
<text x="113.4" y="199.3">/</text>
<text x="116.3" y="199.3">þÿl4fvvzc/[P /</text>
<text x="131.5" y="199.3">þÿ0ê0»0Ã0È</text>
<text x="176" y="199.3">CH32M030C8U7</text>
<text x="195.2" y="199.3">(QFN48)</text>
<text x="205.7" y="199.3">/</text>
<text x="208.6" y="199.3">þÿ0²0ü0È0É0é0¤0ÐTh•º</text>
<text x="254" y="199.3">DIP</text>
<text x="259" y="199.3">þÿzï[PJ1/J2</text>
<text x="272.8" y="199.3">/</text>
<text x="275.6" y="199.3">þÿ0²0ü0ÈxºŠ•</text>
<text x="286.1" y="199.3">LED /</text>
<text x="294.3" y="199.3">þÿ0»0ó0·0ó0°•xbžI/O</text>
</g>
<g font-size="2.1" fill="#840000">
<text x="333.4" y="262">/</text>
<text x="354.6" y="262">/</text>
<text x="371.2" y="262">LICENSE</text>
<text x="381.6" y="262">þÿSÂqg</text>
<text x="301" y="268.2">ghostinkoma</text>
<text x="301" y="265">þÿ0È0Ã0×0·0ü0È</text>
<text x="314.6" y="265">þÿNÕiØi‚‰•</text>
<text x="301" y="273.7">File:</text>
<text x="301" y="271">Sheet:</text>
<text x="307.1" y="273.7">mPBCH32M030DS0.kicad_sch</text>
<text x="301" y="281.1">Size:</text>
<text x="307.6" y="281.1">A3</text>
<text x="323" y="281.1">Date:</text>
<text x="330" y="281.1">2026-09-26</text>
<text x="386" y="281.3">Rev:</text>
<text x="392.4" y="281.3">0.4</text>
<text x="301" y="283.9">KiCad</text>
<text x="308.7" y="283.9">E.D.A.</text>
<text x="316.3" y="283.9">8.0.9</text>
<text x="386" y="283.9">Id:</text>
<text x="390.1" y="283.9">1/5</text>
</g>
<g font-size="1.8" fill="#840000">
<text x="35" y="11.9">1</text>
<text x="85" y="11.9">2</text>
<text x="135" y="11.9">3</text>
<text x="185" y="11.9">4</text>
<text x="235" y="11.9">5</text>
<text x="285" y="11.9">6</text>
<text x="335" y="11.9">7</text>
<text x="385" y="11.9">8</text>
<text x="10.3" y="35.9">A</text>
<text x="408.3" y="35.9">A</text>
<text x="10.3" y="85.9">B</text>
<text x="408.2" y="85.9">B</text>
<text x="10.3" y="135.9">C</text>
<text x="408.2" y="135.9">C</text>
<text x="10.3" y="185.9">D</text>
<text x="408.2" y="185.9">D</text>
<text x="10.3" y="235.9">E</text>
<text x="408.3" y="235.9">E</text>
<text x="10.3" y="285.9">F</text>
<text x="35" y="286.9">1</text>
<text x="85" y="286.9">2</text>
<text x="135" y="286.9">3</text>
<text x="185" y="286.9">4</text>
<text x="235" y="286.9">5</text>
<text x="285" y="286.9">6</text>
<text x="335" y="286.9">7</text>
<text x="385" y="286.9">8</text>
<text x="408.3" y="285.9">F</text>
</g>
<g font-size="1.8" fill="#725600">
<text x="20" y="232.3">File:</text>
<text x="25.2" y="232.3">power.kicad_sch</text>
<text x="98" y="232.3">File:</text>
<text x="103.2" y="232.3">usb.kicad_sch</text>
<text x="176" y="232.3">File:</text>
<text x="181.2" y="232.3">mcu.kicad_sch</text>
<text x="254" y="232.3">File:</text>
<text x="259.2" y="232.3">io.kicad_sch</text>
</g>
</svg>
